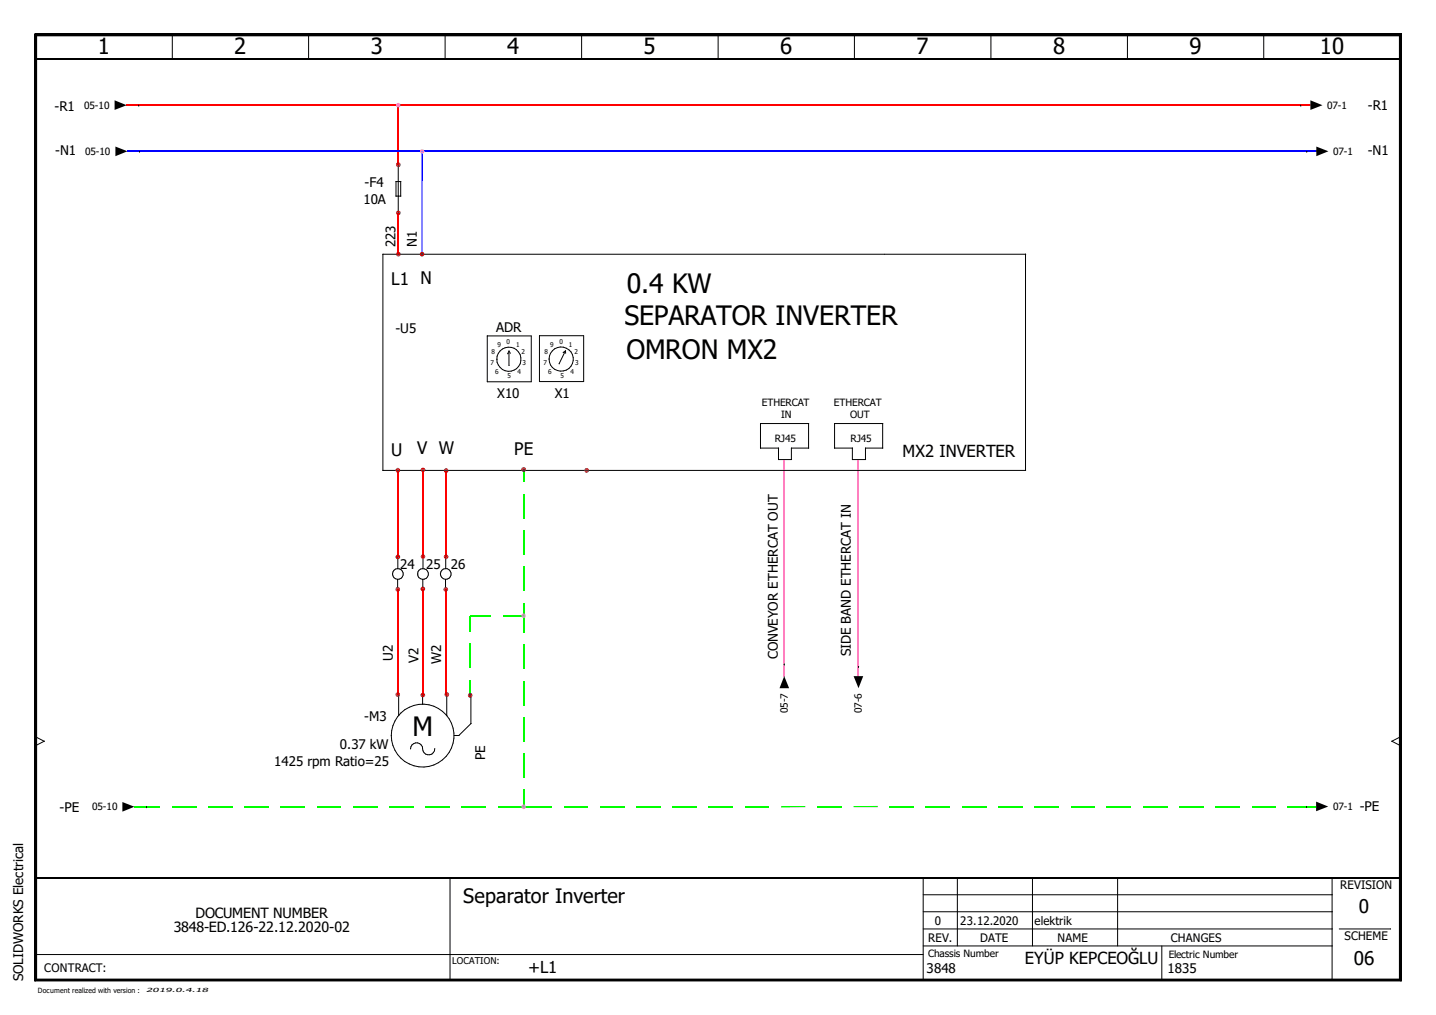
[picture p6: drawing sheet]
<svg xmlns="http://www.w3.org/2000/svg" width="297mm" height="210mm" viewBox="0 0 297 210" stroke-linecap="round" stroke-linejoin="round" font-family="sans-serif">
<path d="M0 0h297v209.9h-297z" fill="none" stroke="#fff" stroke-width=".21"/>
<g fill="none" stroke="#000" stroke-width=".21">
<path d="M7.2 7l.4 .4zM7.2 7h282.6zM7.2 7v195.9zM7.2 7h282.6v195.9h-282.6zM7.6 7.4h281.9zM7.6 7.4v195.1zM7.6 7.4h281.9v195.1h-281.9zM35.7 7.2l-.1 4.9M63.9 7.2l-.1 4.9M92.1 7.2v4.9M120.4 7.2l-.1 4.9M148.6 7.2l-.1 4.9"/>
<path d="M176.8 7.2l-.1 4.9M205 7.2v4.9M233.3 7.2l-.1 4.9M261.4 7.2v4.9M289.5 7.4v195.1zM289.8 7l-.3 .4zM289.8 7v195.9zM28.7 21.8h.1M28.9 31.3h.1M82.4 34v10M82.9 37.5v3.1M82.9 37.5h-1v3.1h1"/>
<path d="M269.1 21.8h.1M270.3 31.3h.1M212.1 52.6v44.7M212.2 52.6h-133v44.7h133M100.8 69.5h9.1v9.5h-9.1zM102.8 74.3h.1M105.3 72.6l.3 .5M105.3 72.6h.1M105.3 72.6l-.2 .6M105.3 73v2.6M111.6 69.4h9.1v9.5h-9.1zM113.6 74.3h.1"/>
<path d="M116.8 72.9l-1.1 2.3M117 72.6v.5M117 72.6h.1M117 72.6l-.5 .3M161 92.7v2.3h2.7v-2.3h3.6M167.3 87.6v5.1M167.3 87.6h-10v5.1h3.8M176.3 92.7v2.3h2.8M176.4 92.7h-3.8v-5.1h10v5.1h-3.6v2.3M81.2 118.7h.1M82.3 119.8v1.9M82.3 119.8h.1"/>
<path d="M82.3 115.3v2.3M86.4 118.7h.1M87.5 119.8v1.9M87.5 115.3v2.3M91.1 118.7h.1M92.2 119.8v1.8M92.2 115.3v2.3M162.2 137.3h.1M177.6 137.8h.1M7.4 152.4l1.7 .9M9.1 153.3l-1.7 .9M9.1 153.3h.1"/>
<path d="M80.9 152.1h.1M82.5 143.6v4.4M82.5 148h.1M85 154.9a1.23 1.23 0 0 1 1.2-1.3 1.23 1.23 0 0 1 1.2 1.3 1.27 1.27 0 0 0 1.3 1.2 1.27 1.27 0 0 0 1.3-1.2M87.4 143.6l.1 2M92.4 143.6l.1 4.4M93.9 152.1h1.1M97.4 149.6l-2.5 2.5M97.4 149.6h.1M97.4 143.6v6M97.4 143.6h.1M287.9 153.3l1.8 .9"/>
<path d="M287.9 153.3h.1M289.6 152.4l-1.7 .9M30.3 166.8h.1M270.3 166.8h.1M7.4 197.4h183.6M93.1 181.5v21.2M191 195.6h84.6M191 192.1h84.6M191 188.6h84.6M191 185h84.6M191 181.5v21.2M198.1 181.5l-.1 14.1"/>
<path d="M213.6 181.5v14.1M231.2 181.5v14.1M240.3 195.6l.1 7.1M275.6 181.5l-.1 21.2M277 192.1h10.7M7.2 202.9h282.6zM7.6 202.5l-.4 .4zM7.6 202.5h281.9zM289.5 202.5l.3 .4z"/>
<circle cx="105.3" cy="74.3" r="2.49"/>
<circle cx="116.1" cy="74.3" r="2.5"/>
<circle cx="82.3" cy="118.7" r="1.11"/>
<circle cx="87.5" cy="118.7" r="1.11"/>
<circle cx="92.2" cy="118.7" r="1.11"/>
<circle cx="87.4" cy="152.1" r="6.5"/>
</g>
<path d="M7.2 7.2h282.6M7.2 202.7h282.6" fill="none" stroke="#000" stroke-width=".38"/>
<path d="M7.2 7l.4 .4zM289.8 7l-.3 .4zM23.7 20.7l2.5 1.1-2.5 .9zM23.9 30.3l2.5 1-2.5 1zM271.1 20.7l2.5 1.1-2.5 .9zM272.3 30.3l2.5 1-2.5 1zM176.6 139.8h2l-1 2.5zM162.2 139.8l1 2.5h-2zM25.3 165.9l2.5 .9-2.5 1.1zM272.2 165.8l2.5 1-2.5 1zM7.6 202.5l-.4 .4zM289.5 202.5l.3 .4z" fill="#000"/>
<path d="M7.4 7v195.9M7.4 12.1h282.2M289.6 7v195.9M7.4 181.5h282.2" fill="none" stroke="#000" stroke-width=".34"/>
<path d="M26.2 21.8h244.9M82.4 21.8v12.2M82.4 44v8.6M82.3 97.2v18M87.5 97.2v17.9M92.3 97.3v17.8M82.3 121.9v21.7M87.5 121.8v22M92.2 121.9v21.7" fill="none" stroke="#f00" stroke-width=".25"/>
<path d="M87.3 31.3v21.3" fill="none" stroke="#00f" stroke-width=".3"/>
<g fill="none" stroke="#0f0" stroke-width=".25">
<path d="M108.3 97.1v2.6M108.3 102.2v5M108.3 109.7v5M108.3 117.2v5M97.2 133.1v4.9M101.6 127.3h-4.4v3.3M104 127.3h4.3M108.3 124.7v6.2M108.3 133.3v5M97.2 140.5v3.3M108.3 140.8v5M108.3 148.3v5"/>
<path d="M108.3 155.8v5M27.8 166.8h5.3M35.6 166.8h5M43.1 166.8h5M50.6 166.8h5M58.1 166.8h5M65.6 166.8h4.9M73 166.8h5M80.5 166.8h5M88 166.8h5M95.5 166.8h5M103 166.8h11.2"/>
<path d="M108.3 163.3v3.5M116.7 166.8h5M124.2 166.8h5M131.7 166.8h4.9M139.1 166.8h5M146.6 166.8h5M154.1 166.8h5M161.6 166.8h5M176.6 166.8h5M184.1 166.8h5M191.5 166.8h5M199 166.8h5"/>
<path d="M206.5 166.8h5M214 166.8h5M221.5 166.8h4.9M228.9 166.8h5M236.4 166.8h5M243.9 166.8h5M251.4 166.8h5M258.9 166.8h5M266.4 166.8h5.8"/>
</g>
<path d="M26.3 31.3h246" fill="none" stroke="#00f" stroke-width=".25"/>
<path d="M162.2 95.1v44.7M177.6 95.1v44.7" fill="none" stroke="#ff7fbf" stroke-width=".21"/>
<path d="M169.1 166.8h5" fill="none" stroke="#0f0" stroke-width=".21"/>
<g fill="#a50000">
<path d="M121.4 97.2l.3-.3 .1 .4z"/>
<path d="M121.3 96.8l.4 .1-.3 .3z"/>
<path d="M121 96.9l.3-.1v.4z"/>
<path d="M121 96.9l.3 .3-.4 .1z"/>
<path d="M120.9 97.3h.4l-.3 .3z"/>
<path d="M121 97.6l.3-.3v.5z"/>
<path d="M121.3 97.3l.4 .3-.4 .2z"/>
<path d="M121.4 97.3h.4l-.1 .3z"/>
</g>
<g fill="#ff7fdf">
<path d="M108.3 166.8l.4-.3 .1 .3z"/>
<path d="M108.3 166.3l.4 .2-.4 .3z"/>
<path d="M107.9 166.5l.4-.2v.5z"/>
<path d="M107.9 166.5l.3 .3h-.4z"/>
<path d="M107.8 166.8l.5 .1-.4 .3z"/>
<path d="M107.9 167.2l.4-.3v.4z"/>
<path d="M108.3 166.9l.4 .3-.4 .1z"/>
<path d="M108.3 166.9l.5-.1-.1 .4z"/>
<path d="M108.3 127.3l.4-.3 .1 .3z"/>
<path d="M108.3 126.8l.4 .2-.4 .3z"/>
<path d="M107.9 127l.4-.2v.5z"/>
<path d="M107.9 127l.4 .3h-.5z"/>
<path d="M107.8 127.3l.5 .1-.4 .3z"/>
<path d="M107.9 127.7l.4-.3v.4z"/>
<path d="M108.3 127.4l.4 .3-.4 .1z"/>
<path d="M108.3 127.4l.5-.1-.1 .4z"/>
</g>
<g fill="#a50000">
<path d="M108.3 97.1l.4-.4 .1 .4z"/>
<path d="M108.3 96.6l.4 .1-.4 .4z"/>
<path d="M107.9 96.7l.4-.1v.5z"/>
<path d="M107.9 96.7l.3 .4h-.4z"/>
<path d="M107.8 97.1l.5 .1-.4 .3z"/>
<path d="M107.9 97.5l.4-.3v.4z"/>
<path d="M108.3 97.2l.4 .3-.4 .1z"/>
<path d="M108.4 97.1h.4l-.1 .4z"/>
<path d="M97.3 143.8l.3-.4 .1 .4z"/>
<path d="M97.2 143.3l.4 .1-.3 .4z"/>
<path d="M96.9 143.4l.3-.1v.5z"/>
<path d="M96.9 143.4l.3 .4h-.4z"/>
<path d="M96.8 143.8h.4l-.3 .3z"/>
<path d="M97.2 143.8v.5l-.3-.2z"/>
<path d="M97.2 143.8l.4 .3-.4 .2z"/>
<path d="M97.3 143.8h.4l-.1 .3z"/>
<path d="M92.5 143.6l.3-.3 .1 .3z"/>
<path d="M92.4 143.1l.4 .2-.3 .3z"/>
<path d="M92.1 143.3l.3-.2v.5z"/>
<path d="M92.1 143.3l.3 .3h-.5z"/>
<path d="M91.9 143.6l.5 .1-.3 .3z"/>
<path d="M92.4 143.7v.4l-.3-.1z"/>
<path d="M92.4 143.7l.4 .3-.4 .1z"/>
<path d="M92.5 143.6h.4l-.1 .4z"/>
<path d="M92.3 115.1l.3-.3 .2 .3z"/>
<path d="M92.3 114.6l.3 .2-.3 .3z"/>
<path d="M91.9 114.8l.4-.2v.5z"/>
<path d="M91.9 114.8l.3 .3h-.4z"/>
<path d="M91.8 115.1l.4 .1-.3 .3z"/>
<path d="M92.2 115.2l.1 .5-.4-.2z"/>
<path d="M92.3 115.2l.3 .3-.3 .2z"/>
<path d="M92.3 115.1h.5l-.2 .4z"/>
<path d="M92.3 97.3l.3-.3 .2 .3z"/>
<path d="M92.3 96.8l.3 .2-.3 .3z"/>
<path d="M91.9 97l.4-.2v.5z"/>
<path d="M91.9 97l.3 .3h-.4z"/>
<path d="M91.8 97.3l.4 .1-.3 .3z"/>
<path d="M92.2 97.4l.1 .4-.4-.1z"/>
<path d="M92.3 97.4l.3 .3-.3 .1z"/>
<path d="M92.3 97.3h.5l-.2 .4z"/>
<path d="M92.2 121.8l.3-.3 .2 .4z"/>
<path d="M92.2 121.4l.3 .1-.3 .3z"/>
<path d="M91.9 121.5l.3-.1v.4z"/>
<path d="M91.9 121.5l.3 .4h-.5z"/>
<path d="M91.7 121.9h.5l-.3 .3z"/>
<path d="M91.9 122.2l.3-.3v.5z"/>
<path d="M92.2 121.9l.3 .3-.3 .2z"/>
<path d="M92.2 121.9h.5l-.2 .3z"/>
<path d="M87.5 115.1l.3-.3 .2 .3z"/>
<path d="M87.5 114.6l.3 .2-.3 .3z"/>
<path d="M87.2 114.8l.3-.2v.5z"/>
<path d="M87.2 114.8l.3 .3h-.5z"/>
<path d="M87 115.1h.5l-.3 .3z"/>
<path d="M87.5 115.1v.5l-.3-.2z"/>
<path d="M87.5 115.1l.3 .3-.3 .2z"/>
<path d="M87.5 115.1h.5l-.2 .3z"/>
<path d="M87.8 96.8l.2 .4h-.5z"/>
<path d="M87.5 96.7l.3 .1-.3 .4z"/>
<path d="M87.2 96.8l.3-.1v.5z"/>
<path d="M87.2 96.8l.3 .4h-.5z"/>
<path d="M87 97.2h.5l-.3 .3z"/>
<path d="M87.5 97.2v.5l-.3-.2z"/>
<path d="M87.5 97.2l.3 .3-.3 .2z"/>
<path d="M87.5 97.2h.5l-.2 .3z"/>
<path d="M87.8 143.4l.2 .4h-.5z"/>
<path d="M87.5 143.3l.3 .1-.3 .3z"/>
<path d="M87.1 143.4l.4-.1v.4z"/>
<path d="M87.1 143.4l.3 .4h-.5z"/>
<path d="M86.9 143.8h.5l-.3 .3z"/>
<path d="M87.4 143.8l.1 .4-.4-.1z"/>
<path d="M87.5 143.8l.3 .3-.3 .1z"/>
<path d="M87.5 143.8h.5l-.2 .3z"/>
<path d="M87.8 121.4l.2 .4h-.5z"/>
<path d="M87.5 121.3l.3 .1-.3 .4z"/>
<path d="M87.1 121.4l.4-.1v.5z"/>
<path d="M87.1 121.4l.3 .4h-.5z"/>
<path d="M86.9 121.8h.5l-.3 .3z"/>
<path d="M87.4 121.8l.1 .5-.4-.2z"/>
<path d="M87.5 121.8l.3 .3-.3 .2z"/>
<path d="M87.5 121.8h.5l-.2 .3z"/>
</g>
<g fill="#ff7fdf">
<path d="M87.7 30.9l.1 .4h-.4z"/>
<path d="M87.3 30.8l.4 .1-.3 .4z"/>
<path d="M87 30.9l.3-.1v.5z"/>
<path d="M87 30.9l.3 .4h-.5z"/>
<path d="M86.8 31.3h.5l-.3 .4z"/>
<path d="M87.3 31.3v.5l-.3-.1z"/>
<path d="M87.3 31.4l.4 .3-.4 .1z"/>
<path d="M87.4 31.3h.4l-.1 .4z"/>
</g>
<g fill="#a50000">
<path d="M87.3 52.5l.4-.3 .1 .4z"/>
<path d="M87.3 52.1l.4 .1-.4 .3z"/>
<path d="M86.9 52.2l.4-.1v.4z"/>
<path d="M86.9 52.2l.3 .4h-.4z"/>
<path d="M86.8 52.6h.4l-.3 .3z"/>
<path d="M86.9 52.9l.4-.3v.5z"/>
<path d="M87.3 52.6l.4 .3-.4 .2z"/>
<path d="M87.3 52.6h.5l-.1 .3z"/>
<path d="M82.4 52.5l.4-.3 .1 .4z"/>
<path d="M82.4 52.1l.4 .1-.4 .3z"/>
<path d="M82 52.2l.4-.1v.4z"/>
<path d="M82 52.2l.3 .4h-.4z"/>
<path d="M81.9 52.6h.5l-.4 .3z"/>
<path d="M82 52.9l.4-.3v.5z"/>
<path d="M82.4 52.6l.4 .3-.4 .2z"/>
<path d="M82.4 52.6h.5l-.1 .3z"/>
<path d="M82.4 34l.4-.3 .1 .3z"/>
<path d="M82.4 33.6l.4 .1-.4 .3z"/>
<path d="M82 33.7l.4-.1v.4z"/>
<path d="M82 33.7l.4 .3h-.5z"/>
<path d="M81.9 34l.5 .1-.4 .3z"/>
<path d="M82.4 34.1v.4l-.4-.1z"/>
<path d="M82.4 34.1l.4 .3-.4 .1z"/>
<path d="M82.4 34.1l.5-.1-.1 .4z"/>
<path d="M82.4 44l.4-.3 .1 .3z"/>
<path d="M82.4 43.5l.4 .2-.4 .3z"/>
<path d="M82 43.7l.4-.2v.5z"/>
<path d="M82 43.7l.4 .3h-.5z"/>
<path d="M81.9 44l.5 .1-.4 .3z"/>
<path d="M82 44.4l.4-.3v.4z"/>
<path d="M82.4 44.1l.4 .3-.4 .1z"/>
<path d="M82.4 44.1l.5-.1-.1 .4z"/>
</g>
<g fill="#ff7fdf">
<path d="M82.4 21.7l.4-.3 .1 .4z"/>
<path d="M82.4 21.3l.4 .1-.4 .3z"/>
<path d="M82 21.4l.4-.1v.4z"/>
<path d="M82 21.4l.3 .4h-.4z"/>
<path d="M81.9 21.8h.5l-.4 .3z"/>
<path d="M82 22.1l.4-.3v.5z"/>
<path d="M82.4 21.8l.4 .3-.4 .2z"/>
<path d="M82.4 21.8h.5l-.1 .3z"/>
</g>
<g fill="#a50000">
<path d="M82.6 114.8l.2 .4h-.5z"/>
<path d="M82.3 114.7l.3 .1-.3 .3z"/>
<path d="M82 114.8l.3-.1v.4z"/>
<path d="M82 114.8l.3 .4h-.5z"/>
<path d="M81.8 115.2h.5l-.3 .3z"/>
<path d="M82.3 115.2v.5l-.3-.2z"/>
<path d="M82.3 115.2l.3 .3-.3 .2z"/>
<path d="M82.3 115.2h.5l-.2 .3z"/>
<path d="M82.3 97.2l.3-.3 .2 .3z"/>
<path d="M82.3 96.7l.3 .2-.3 .3z"/>
<path d="M82 96.9l.3-.2v.5z"/>
<path d="M82 96.9l.3 .3h-.5z"/>
<path d="M81.8 97.2l.5 .1-.3 .3z"/>
<path d="M82.3 97.3v.4l-.3-.1z"/>
<path d="M82.3 97.3l.3 .3-.3 .1z"/>
<path d="M82.3 97.2h.5l-.2 .4z"/>
<path d="M82.3 143.6l.3-.3 .2 .3z"/>
<path d="M82.3 143.1l.3 .2-.3 .3z"/>
<path d="M81.9 143.3l.4-.2v.5z"/>
<path d="M81.9 143.3l.3 .3h-.4z"/>
<path d="M81.8 143.6l.4 .1-.3 .3z"/>
<path d="M82.2 143.7l.1 .4-.4-.1z"/>
<path d="M82.3 143.7l.3 .3-.3 .1z"/>
<path d="M82.3 143.7l.5-.1-.2 .4z"/>
<path d="M82.3 121.8l.3-.3 .2 .4z"/>
<path d="M82.3 121.4l.3 .1-.3 .3z"/>
<path d="M81.9 121.5l.4-.1v.4z"/>
<path d="M81.9 121.5l.3 .4h-.4z"/>
<path d="M81.8 121.9h.4l-.3 .3z"/>
<path d="M82.2 121.9l.1 .5-.4-.2z"/>
<path d="M82.3 121.9l.3 .3-.3 .2z"/>
<path d="M82.3 121.9h.5l-.2 .3z"/>
</g>
<g font-size="5.5">
<text x="129.7" y="60.7">0.4 KW</text>
<text x="129.2" y="67.2">SEPARATOR INVERTER</text>
<text x="129.6" y="74.3">OMRON MX2</text>
<text x="85.3" y="152.1">M</text>
</g>
<g font-size="4.6">
<text x="20.2" y="11.3">1</text>
<text x="48.5" y="11.3">2</text>
<text x="76.7" y="11.3">3</text>
<text x="104.9" y="11.3">4</text>
<text x="133.1" y="11.3">5</text>
<text x="161.4" y="11.3">6</text>
<text x="189.6" y="11.3">7</text>
<text x="217.8" y="11.3">8</text>
<text x="246" y="11.3">9</text>
<text x="273" y="11.3">10</text>
</g>
<text font-size="4.1" x="95.8" y="186.7">Separator Inverter</text>
<g font-size="3.9">
<text x="281.1" y="188.8">0</text>
<text x="280" y="199.5">06</text>
</g>
<g font-size="3.6">
<text x="80.9" y="58.8">L1 N</text>
<text x="80.9" y="94.3">U</text>
<text x="86.3" y="94">V W</text>
<text x="106.3" y="94.1">PE</text>
</g>
<g font-size="3.4">
<text x="186.7" y="94.4">MX2 INVERTER</text>
<text x="109.3" y="201.1">+L1</text>
<text x="212" y="199.4">EYÜP KEPCEOĞLU</text>
</g>
<g font-size="2.9">
<text x="40.5" y="189.8">DOCUMENT NUMBER</text>
<text x="35.9" y="192.7">3848-ED.126-22.12.2020-02</text>
</g>
<g font-size="2.7">
<text x="11.3" y="22.9">-R1</text>
<text x="283" y="22.6">-R1</text>
<text x="11.4" y="32.1">-N1</text>
<text x="282.9" y="32.1">-N1</text>
<text x="75.4" y="38.6">-F4</text>
<text x="75.2" y="42.1">10A</text>
<text x="81.8" y="51.1" transform="rotate(-90 81.8 51.1)">223</text>
<text x="86.2" y="51.1" transform="rotate(-90 86.2 51.1)">N1</text>
<text x="81.8" y="68.9">-U5</text>
<text x="102.6" y="68.7">ADR</text>
<text x="102.9" y="82.3">X10</text>
<text x="114.8" y="82.4">X1</text>
<text x="82.8" y="117.6">24</text>
<text x="88.2" y="117.6">25</text>
<text x="93.3" y="117.6">26</text>
<text x="81.3" y="136.7" transform="rotate(-90 81.3 136.7)">U2</text>
<text x="86.6" y="137.1" transform="rotate(-90 86.6 137.1)">V2</text>
<text x="91.2" y="137.3" transform="rotate(-90 91.2 137.3)">W2</text>
<text x="160.9" y="136.3" transform="rotate(-90 160.9 136.3)">CONVEYOR ETHERCAT OUT</text>
<text x="176" y="135.6" transform="rotate(-90 176 135.6)">SIDE BAND ETHERCAT IN</text>
<text x="75.4" y="149.1">-M3</text>
<text x="70.3" y="154.8">0.37 kW</text>
<text x="56.7" y="158.4">1425 rpm Ratio=25</text>
<text x="100.3" y="157.1" transform="rotate(-90 100.3 157.1)">PE</text>
<text x="12.3" y="167.9">-PE</text>
<text x="281.3" y="167.7">-PE</text>
<text x="4.8" y="202.9" transform="rotate(-90 4.8 202.9)">SOLIDWORKS Electrical</text>
<text x="191.7" y="201.1">3848</text>
<text x="241.5" y="201.3">1835</text>
</g>
<g font-size="2.4">
<text x="277.2" y="183.9">REVISION</text>
<text x="193.4" y="191.3">0</text>
<text x="198.6" y="191.3">23.12.2020</text>
<text x="214" y="191.3">elektrik</text>
<text x="192" y="194.7">REV.</text>
<text x="202.7" y="194.7">DATE</text>
<text x="218.8" y="194.7">NAME</text>
<text x="242.2" y="194.7">CHANGES</text>
<text x="278.1" y="194.4">SCHEME</text>
<text x="9.1" y="200.9">CONTRACT:</text>
</g>
<g font-size="2.1">
<text x="17.4" y="22.5">05-10</text>
<text x="274.5" y="22.5">07-1</text>
<text x="17.6" y="32">05-10</text>
<text x="275.8" y="32">07-1</text>
<text x="157.6" y="83.9">ETHERCAT</text>
<text x="172.5" y="83.9">ETHERCAT</text>
<text x="161.6" y="86.4">IN</text>
<text x="175.8" y="86.4">OUT</text>
<text x="160.3" y="91.3">RJ45</text>
<text x="175.9" y="91.3">RJ45</text>
<text x="163" y="147.4" transform="rotate(-90 163 147.4)">05-7</text>
<text x="178.3" y="147.4" transform="rotate(-90 178.3 147.4)">07-6</text>
<text x="19.1" y="167.6">05-10</text>
<text x="275.8" y="167.6">07-1</text>
<text x="192" y="198">Chassis Number</text>
<text x="241.8" y="198.1">Electric Number</text>
</g>
<text font-size="1.9" x="93.5" y="199.3">LOCATION:</text>
<text font-size="1.5" x="7.8" y="205.3">Document realized with version :</text>
<g font-size="1.4">
<text x="102.9" y="71.8">9</text>
<text x="104.8" y="71.2">0</text>
<text x="106.8" y="71.8">1</text>
<text x="113.8" y="71.8">9</text>
<text x="115.7" y="71.2">0</text>
<text x="117.7" y="71.8">1</text>
<text x="101.4" y="75.5">7</text>
<text x="101.7" y="73.2">8</text>
<text x="102.4" y="77.3">6</text>
<text x="107.1" y="77.3">4</text>
<text x="107.9" y="73.2">2</text>
<text x="108.1" y="75.5">3</text>
<text x="112.4" y="75.5">7</text>
<text x="112.6" y="73.2">8</text>
<text x="113.4" y="77.3">6</text>
<text x="118" y="77.3">4</text>
<text x="118.9" y="73.2">2</text>
<text x="119" y="75.5">3</text>
<text x="105" y="78.1">5</text>
<text x="115.9" y="78.1">5</text>
</g>
<text font-size="1.2" x="30.3" y="205.2">2019.0.4.18</text>
</svg>
